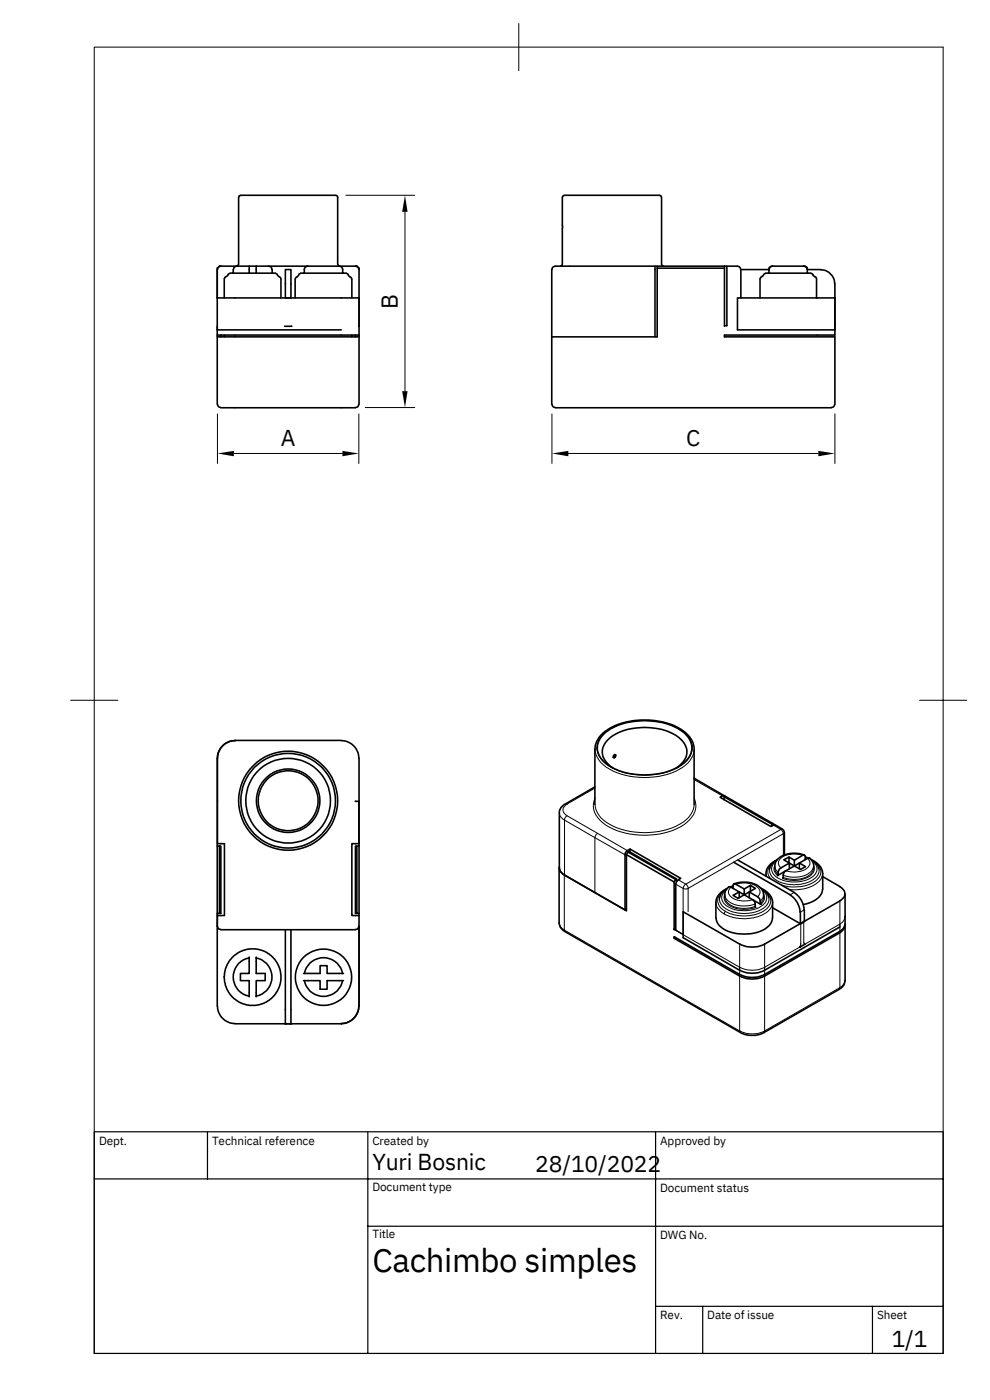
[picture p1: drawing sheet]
<svg xmlns="http://www.w3.org/2000/svg" width="210mm" height="297mm" viewBox="0 0 210 297" stroke-linecap="round" stroke-linejoin="round" font-family="sans-serif">
<g fill="none" stroke="#000" stroke-width=".34">
<path d="M46.3 56.7l-.2 .2v14.2M46.9 56.5l-.5 .2-.3 .5M47.6 59.2v4M48 58.7l-.3 .2-.1 .3M48.3 58.4l-.3 .3M48.8 58h9.6M48.8 58l-.4 .4M49.4 57.8l-.1 .2M49.5 57.2v.6M50.3 56.5h2.6M50.3 56.5l-.6 .2-.2 .5M50.3 56.5h-3.7l-.2 .2"/>
<path d="M50.6 41.8v14.3l-.1 .3h-.2M51 41.4h20.3M51 41.5l-.2 .1-.1 .2M52.9 56.5v1.5M52.9 56.5h1.5M54.4 56.5v1.5M54.4 56.5h2.6M57 56.5l.4 .1 .3 .6M57 56.5h8.3M57.8 57.2v.7l.1 .1M58.4 58l.5 .4M58.9 58.4l.3 .3"/>
<path d="M59.2 58.7l.3 .2 .1 .3M59.6 59.2v4M60.6 57.2h1.1v6h-1.1zM63 58.8l-.3 .4-.1 4M63.3 58.4l-.3 .3M63.8 58h9.7M63.8 58l-.3 .1-.1 .3M65.3 56.5a.73 .73 0 0 0-.7 .7v.7l-.2 .1M65.3 56.5h6.7M71.3 41.5l.3 .1 .1 .2v14.3l.1 .3h.2M72 56.5a.73 .73 0 0 1 .7 .7v.7l.2 .1M72 56.5h3.7l.2 .1"/>
<path d="M73.5 58l.3 .1 .1 .3M73.9 58.4l.4 .3M74.3 58.8l.3 .4 .1 4M75.4 56.5l.5 .2 .2 .5M76 56.8l.2 .1v14.2M117.1 57.2v28.6M119.3 41.8v14.3l-.1 .3h-.2M119.7 41.4h20.3M119.7 41.5l-.2 .1-.1 .2M139 56.5v15M139.5 56.5h-20a3.3 3.3 0 0 0-2.2 .2l-.2 .5M140 41.5l.3 .1v.2"/>
<path d="M140.4 41.8v14.3l.1 .3h.2M153.7 56.5h2.7l.4 .1 .4 .6M153.7 56.5h-14.2v.4M153.7 56.5v.4M154.2 56.5v12.6h-.5M157.2 57.2v6M157.2 57.2h6M161.3 59.2v4M161.7 58.7l-.3 .2-.1 .3M162.5 58h9.6M162.5 58l-.8 .7M163.2 57.2v.7l-.1 .1"/>
<path d="M163.9 56.5h6.7M163.9 56.5a.8 .8 0 0 0-.7 .7M163.9 56.5l-.5 .2-.3 .5M170.6 56.5a.73 .73 0 0 1 .7 .7M170.6 56.5l.4 .1 .4 .6M171.3 57.2v.7l.1 .1M171.3 57.2h2.9M172.1 58l.4 .4M172.5 58.4l.4 .3M172.9 58.7l.3 .2 .1 .3v4M174.2 57.3a3 3 0 0 1 2.9 2.9M46.1 71.5h30.1"/>
<path d="M46.1 71.1v14.7M46.1 71.1h30.1M46.1 70h26.3M46.1 63.2h30.1M46.9 71.1v.4M47.6 71.1v.4M60.4 69.2h1.5M74.7 71.1v.4zM75.4 71.1v.4M76.1 69.2h.1M76.2 71.1v14.7M153.7 69.2v-12.3h-14.2v14.6h-22.4"/>
<path d="M177.2 63.2h-20.7v6.8h20.7M177.2 60.2v10.9h-23.5v.4h23.5v14.3M177.2 68.6v.6M177.2 69.2h.1M46.1 85.8l.3 .5 .5 .2M46.9 86.5h28.5M76.1 85.8l-.3 .6-.4 .1M117.1 85.8l.2 .5 .5 .2M117.8 86.5h58.6M177.1 85.8l-.3 .6-.4 .1M49.9 157.2a3.8 3.8 0 0 0-3.8 3.7v18.2h1.5v15.2h-1.5M49.9 157.1h22.5"/>
<path d="M72.4 157.2a3.8 3.8 0 0 1 3.7 3.7M128.4 155.5a15 15 0 0 1 16.7 0 3.9 3.9 0 0 1 0 6.4 15 15 0 0 1-16.7 0 3.9 3.9 0 0 1 0-6.4zM46.1 179.6v17M46.1 179.6h.5v14.2M46.1 160.9v18.7M46.6 179.6h.3v14.2h-.8M75.5 170.1h.7M75.7 179.6h-.3v14.2h.3M76.1 170.1v9h-1.4v15.2h1.5M76.2 179.6h-.5v14.2h.5M76.2 160.9v33.4M126.2 170.7v-11.7a5.8 5.8 0 0 1 3.8-4.7l2.8-1.1 3-.4 3 .1 2.6 .6a7.8 7.8 0 0 1 5.7 4.4l.2 .8v12"/>
<path d="M126.2 167l-6.3 3.7a2.05 2.05 0 0 0-1.2 1.8v11.7M130.3 160.2a.26 .26 0 0 1 .4 .1 .26 .26 0 0 1-.2 .4 .24 .24 0 0 1-.4 0 .24 .24 0 0 1 .2-.4zM143.5 163a3.9 3.9 0 0 0 2.1-4.5 7.6 7.6 0 0 0-6.1-3.9 13.3 13.3 0 0 0-10 1.9 3.6 3.6 0 0 0 0 6.1l.5 .4M147.4 165.2l6.3 3.7M153.6 169.7v-.6l.3-.1 10.1 5.8 .3 .3M153.6 169.1l10.2 5.8M153.8 169.1l-.4-.2-.6 .3 10.8 6.2 .5-.3M164 174.8l-.2 .1v.4M164.5 175.1l-.4 .1M164.5 175.1l1.7 1 .2 .5M166.4 176.6v4.9M46.1 196.6v16.9"/>
<path d="M46.1 196.6l.3 .5 .5 .2h28.5l.5-.2 .2-.5M46.1 193.8v.5M46.1 194.3v2.3M60.6 197.3v20h1.1M61.7 197.3v20M76.2 194.3v19.2v-16.9M118.6 184.2v11.7a2.21 2.21 0 0 0 1.3 1.8l37.2 21.4a5.6 5.6 0 0 0 5 0l16-9.1a2.2 2.2 0 0 0 1.2-1.9v-11.7M118.7 184.2l.3 .8 .8 .7M118.7 184l.2 .9 .9 .8M119.7 185.7l13.2 7.6v-11.9l10.2 5.8v10M119.8 185.7l12.8 7.4 .3-.2M132.9 181.4l.4-.6 10.1 5.8"/>
<path d="M133.3 180.8l.2-.1 10.1 5.9M133.7 180.2v.6M143.1 197.2h.1M143.4 187.7v9.7l-.3-.2M143.6 187.1v-.5h-.2l-.3 .6M143.9 186.7l.6-.3-10.8-6.2-.8 .5-.3 .6v11.8M143.9 186.8l-.3 .3-.2 .6M145 193.5h.1M153.8 190.4v-.5a1.66 1.66 0 0 1 1.1-1.7l2 1.1v1.2M154.1 188.7l-1.3 .9a2.63 2.63 0 0 0-.9 1.9l.1 3.3a3.6 3.6 0 0 0 3.1 3.1 8.7 8.7 0 0 0 8.1-1.5l.7-1.2v-3.9l-.5-1.4-.9-.8-.8-.4M154.3 188.5a3 3 0 0 0-1.6 2M155.5 188.5l.1-.5a.33 .33 0 0 1 .1-.4 .33 .33 0 0 1 .4 .1l1.8 1v1.2l-1-.6-1.3 .7 1 .7 1.3-.8"/>
<path d="M155.6 188l-.6 .2M155.7 183l12 6.9a4.5 4.5 0 0 1 2.1 3.7M155.8 187.6l1.4-.4h1.4l1.5 .4 1 .6a2.19 2.19 0 0 1 .9 1.7v.5M156.6 182.5l11.9 6.9M157.9 189.9l2 1.2 .4 .6v.8M159 190.5v-1.2l2 1.2 .3 .6 .1 .8-1.6-.9M159.2 187.9l1.1 .6-2.4 1.4M159.2 187.9l-1.3 .8M159.2 187.9v1.2M161.5 188.5a3.1 3.1 0 0 1 1.6 2M163.9 192.7l5.9 3.3M164.6 182.7l-1 .6-.6 .7-.4 .9-.1 1.1"/>
<path d="M165 182.4a3.1 3.1 0 0 0-1.7 2M166.4 181.4h.1M167.4 181.9l-1.1 .6 2.3 1.3M167.5 184.4v-1.2l-2.1 1.3-.4 1.3 1.7-.9M168.5 189.4a4.5 4.5 0 0 1 2.1 3.7M168.6 182.6l-1.2-.7v1.2M170.7 181.5l-1.3-.4h-1.2l-1.5 .2-1.1 .5a2.21 2.21 0 0 0-1.2 2v.5M170.7 193.1v2.4l-.9 .5v-2.4M170.9 181.9l.6 .2M171 182.4l-.1-.6a.34 .34 0 0 0-.2-.3 .34 .34 0 0 0-.4 0l-1.7 1.1v1.2l1-.6 1.3 .7-1 .6-1.3-.7-2.1 1.2-.3 .6-.1 .8M172.1 182.4a2.81 2.81 0 0 1 1.7 2M172.5 182.7l1.1 .7a2.93 2.93 0 0 1 1 2v3.3"/>
<path d="M172.7 184.3v-.5a1.94 1.94 0 0 0-1.1-1.7l-2 1.1v1.2M174.5 188.7a3.5 3.5 0 0 1-2.7 2.9l-1.3 .4M174.6 186l3.6 2.2M178.2 188.2a1.61 1.61 0 0 1 1.1 1.5 1.61 1.61 0 0 1-1.1 1.5M178.2 198l-15.9 9.1a5.8 5.8 0 0 1-5.3 0l-13.9-8 .2-.1M178.2 197.7l-15.9 9.1a5.7 5.7 0 0 1-5.3 0l-13.9-8v.3M178.2 191.2l-15.9 9.2a5.8 5.8 0 0 1-5.3 0l-12-6.9v5.5l12 6.9a5.7 5.7 0 0 0 5.3 0l15.9-9.2M179.3 196.3l-.3 .9-.8 .8M179.3 194.5l-.1 2.2-.4 .5-.6 .5M179.3 189.7v4.8M46.1 213.5a3.8 3.8 0 0 0 3.8 3.7M49.9 217.3h10.7"/>
<path d="M52.8 203.3a4.1 4.1 0 0 0-3.3 4.1 4.1 4.1 0 0 0 3.3 4M52.9 203.1v3.5h-1.9v1.5h1.9v3.5M54.4 203.1v3.5h1.9v1.5h-1.9v3.3M54.4 211.4v.2M54.4 203.3a4.1 4.1 0 0 1 3.3 4.1 4.1 4.1 0 0 1-3.3 4M60.4 217.3h1.5M61.7 217.3h10.8M64.4 206.6h3.5v-1.7h1.5v1.7h3.5M64.4 208.1h3.5v1.8h1.5v-1.8h3.5M64.6 208.1a4.1 4.1 0 0 0 4 3.4 4.1 4.1 0 0 0 4.1-3.4M64.6 206.6a4.1 4.1 0 0 1 4-3.3 4.1 4.1 0 0 1 4.1 3.3M76.1 213.5a3.8 3.8 0 0 1-3.7 3.7"/>
<path d="M169.7 201h.1M170.8 200.4l-1 .6"/>
<circle cx="61.1" cy="169.9" r="9"/>
<circle cx="61.1" cy="169.9" r="6.4"/>
<circle cx="61.1" cy="169.9" r="10"/>
<circle cx="61.1" cy="169.9" r="10.5"/>
<circle cx="61.1" cy="169.9" r="6.7"/>
<circle cx="53.6" cy="207.4" r="6"/>
<circle cx="68.7" cy="207.4" r="6"/>
</g>
<g fill="none" stroke="#000" stroke-width=".21">
<path d="M20 10h180.1v277.2h-180.1zM110.1 5v10M73.4 41.4h14.6M85.9 45v38M46.1 87.9v10.5M49.6 96.2h23.1M76.1 87.9v10.5M77.5 86.5h10.5M117.1 87.9v10.5M120.6 96.2h53.1M177.2 87.9v10.5M15 148.6h10"/>
<path d="M126.3 159a5.6 5.6 0 0 0 3.8 4.7 16.5 16.5 0 0 0 14.8-.9 5.1 5.1 0 0 0 2.4-3.8M127.8 156a13 13 0 0 1 10-3.1 11.3 11.3 0 0 1 8.3 3.6 3.8 3.8 0 0 1-.9 5.4 14.3 14.3 0 0 1-11.3 2.4 9.3 9.3 0 0 1-6.8-3.9 3.7 3.7 0 0 1 .7-4.4zM195.1 148.6h10M118.7 172.5l.3 .9 .8 .7 .1-.6 .4-.3M120 170.7h.3a1.25 1.25 0 0 0-.8 1.2 1.25 1.25 0 0 0 .8 1.2M120.3 173.1l12.8 7.4M126.2 177.8l-6.4-3.7v11.6M126.2 167.3l-5.9 3.4M126.2 177.8l6.4 3.6M126.2 177.8v11.6M126.3 170.7a5.6 5.6 0 0 0 3.8 4.7 16.5 16.5 0 0 0 14.8-.9 5.1 5.1 0 0 0 2.4-3.8M126.3 169.3a4.2 4.2 0 0 0 1.5 5.3 16.1 16.1 0 0 0 14 2 8.3 8.3 0 0 0 5.6-4.2 3.7 3.7 0 0 0-.1-3.1"/>
<path d="M126.8 176.9l-.4 .4-.1 .5M147.3 165.4l6 3.5M164.1 175.1l1.6 .9-20.2 11.7-1.6-1M166 176h-.3l.4 .4 .1 .5 .2-.3M118.7 195.9l.3 .8 .8 .7 .2 .3M119.7 185.7v11.7l37.3 21.4v-11.7M143.1 197.3l13.9 8v1.5M143.1 197.2l1.9 1.1M143.4 197.4l1.6 .9M143.4 187.7l1.6 .8M145 198.3h.1M145 188.5v9.8"/>
<path d="M145.4 187.7h.1l.3 .2a.46 .46 0 0 1 .2 .6 .46 .46 0 0 1-.7 .2l-.3-.2v-.1zM151.9 191.5l.4 1.2 .6 .7a8.7 8.7 0 0 0 10.4-.3l.4-.6 .2-1M152.7 190.5v.5l.2 .8 .4 .5 .7 .6 1.6 .7 2 .3 2.1-.2 2.2-.8 1-1.1 .3-.8-.1-.5M153.5 189.1a2.33 2.33 0 0 0-1.2 2.3 2.33 2.33 0 0 0 1.6 2M153.8 190.4a3.3 3.3 0 0 0 3.3 2.3h1.6l1.6-.3M153.9 193.4l-.2 .5M155.1 188.3a1.36 1.36 0 0 0 .5 2.4 5.3 5.3 0 0 0 4.1 .2M155.6 188.5h-.1M155.6 188.1l-.5 .2M156.2 187.7a4.9 4.9 0 0 1 4.7 .8 1.24 1.24 0 0 1-.1 1.8M160.3 191.9a6 6 0 0 1-5.9-.8l-.4-.6-.2-.6a1.98 1.98 0 0 0 1.7 2.6 6.9 6.9 0 0 0 4.9 .1M161.3 191.3l.6-.7 .1-.7a1.54 1.54 0 0 1-.6 2"/>
<path d="M161.7 188.8a1.94 1.94 0 0 1 1 1.9 1.94 1.94 0 0 1-1.2 1.7 7.2 7.2 0 0 1-7.5-.3 1.9 1.9 0 0 1 .1-3.2M162 190.4l-.1 .7-.6 .7M162.3 189.1l.8 .7 .3 .5 .2 1-.2 .7-.4 .6-1.3 1-1.7 .6-2.6 .2-1.7-.3-1.8-.7M162.6 185.4l.1 .6M163.3 184.4l.2 1.3 1.1 1.1 1.7 .7 2.1 .3 2.4-.3 1.5-.6 1.2-1.1 .3-.6v-.8M164.1 183.1a2.14 2.14 0 0 0-.5 3.4M164.4 183.8a1.54 1.54 0 0 0 .6 2M164.4 183.8l.2 .7 .5 .7M164.4 184.3l.2 .7 .5 .6M166.2 181.6v-4.7l-20.2 11.6v5M168.5 189.4l-.8 .5M170.3 181.6a4.9 4.9 0 0 0-4.8 .7 1.24 1.24 0 0 0 .2 1.9"/>
<path d="M170.7 193.1l-.9 .5M170.9 182.3l.1 .1M170.9 182a1.31 1.31 0 0 1 1 1.2 1.31 1.31 0 0 1-1 1.3 5.3 5.3 0 0 1-4.2 .3M172.1 182.4h.1M172.3 182.7l.1 .1a1.99 1.99 0 0 1 .9 1.9 1.99 1.99 0 0 1-1.4 1.7l-1.2 .5-1.6 .3-2.3-.2-1.5-.6a2.02 2.02 0 0 1-1.5-1.6 2.02 2.02 0 0 1 .8-2l.1-.1M172.6 183.8a1.98 1.98 0 0 1-1.6 2.6 6.9 6.9 0 0 1-4.9 0M172.6 184.3a3.3 3.3 0 0 1-3.2 2.3h-1.7l-1.5-.4M172.6 183.8a3.3 3.3 0 0 1-3.2 2.3h-1.7l-1.5-.4M173.1 183.1a2.26 2.26 0 0 1-.2 4 8.5 8.5 0 0 1-7 .8M174.5 185.4a3.4 3.4 0 0 1-2.7 2.9l-1.3 .4-3 .1M178.2 198v11.6l-15.9 9.2v-11.7M178.2 197.7v-1.6l-7.4 4.3"/>
<path d="M178.2 191.2v5.5M179.3 194.6l-.3 .9-.8 .6M157 200.4v5.5M157 205.3a5.7 5.7 0 0 0 5.3 0M157.2 219.1l-.2-.3a5.7 5.7 0 0 0 5.3 0l-.2 .3M162.3 200.4v5.5M169.7 201l-7.4 4.3v1.5M169.7 201h.1M169.9 200.4v-4.3l.7-.4v4.4l.2 .3M169.9 200.3l-.1 .7M170.8 200.4h.1M179.3 208.1l-.3 .8-.8 .7-.2 .3"/>
</g>
<path d="M20 240.2h180.1v47h-180.1zM20 250.2h180.1M44 240.2v10M78.1 240.2v47M139.1 240.2v47M78.1 260.3h122M139.1 277.2h61M149.1 277.2v10M185.1 277.2v10" fill="none" stroke="#000" stroke-width=".25"/>
<path d="M85.9 41.4l.6 3.6h-1.2zM46.1 96.2l3.5-.5v1.1zM72.7 95.7l3.4 .5-3.4 .6zM85.3 83h1.2l-.6 3.5zM117.1 96.2l3.5-.5v1.1zM173.7 95.7l3.5 .5-3.5 .6z" fill="#000"/>
<text font-size="7" x="79" y="270">Cachimbo simples</text>
<g font-size="4.9">
<text x="84.4" y="65.6" transform="rotate(-90 84.4 65.6)">B</text>
<text x="59.6" y="94.8">A</text>
<text x="145.6" y="94.8">C</text>
<text x="79" y="248.2">Yuri Bosnic</text>
<text x="113.6" y="248.6">28/10/2022</text>
<text x="189.2" y="285.8">1/1</text>
</g>
<g font-size="2.5">
<text x="21" y="243">Dept.</text>
<text x="45" y="243">Technical reference</text>
<text x="79" y="242.9">Created by</text>
<text x="140.1" y="243">Approved by</text>
<text x="79" y="252.7">Document type</text>
<text x="140.1" y="253">Document status</text>
<text x="79" y="262.8">Title</text>
<text x="140.1" y="263">DWG No.</text>
<text x="140.1" y="280">Rev.</text>
<text x="150.1" y="280">Date of issue</text>
<text x="186.1" y="280">Sheet</text>
</g>
</svg>
